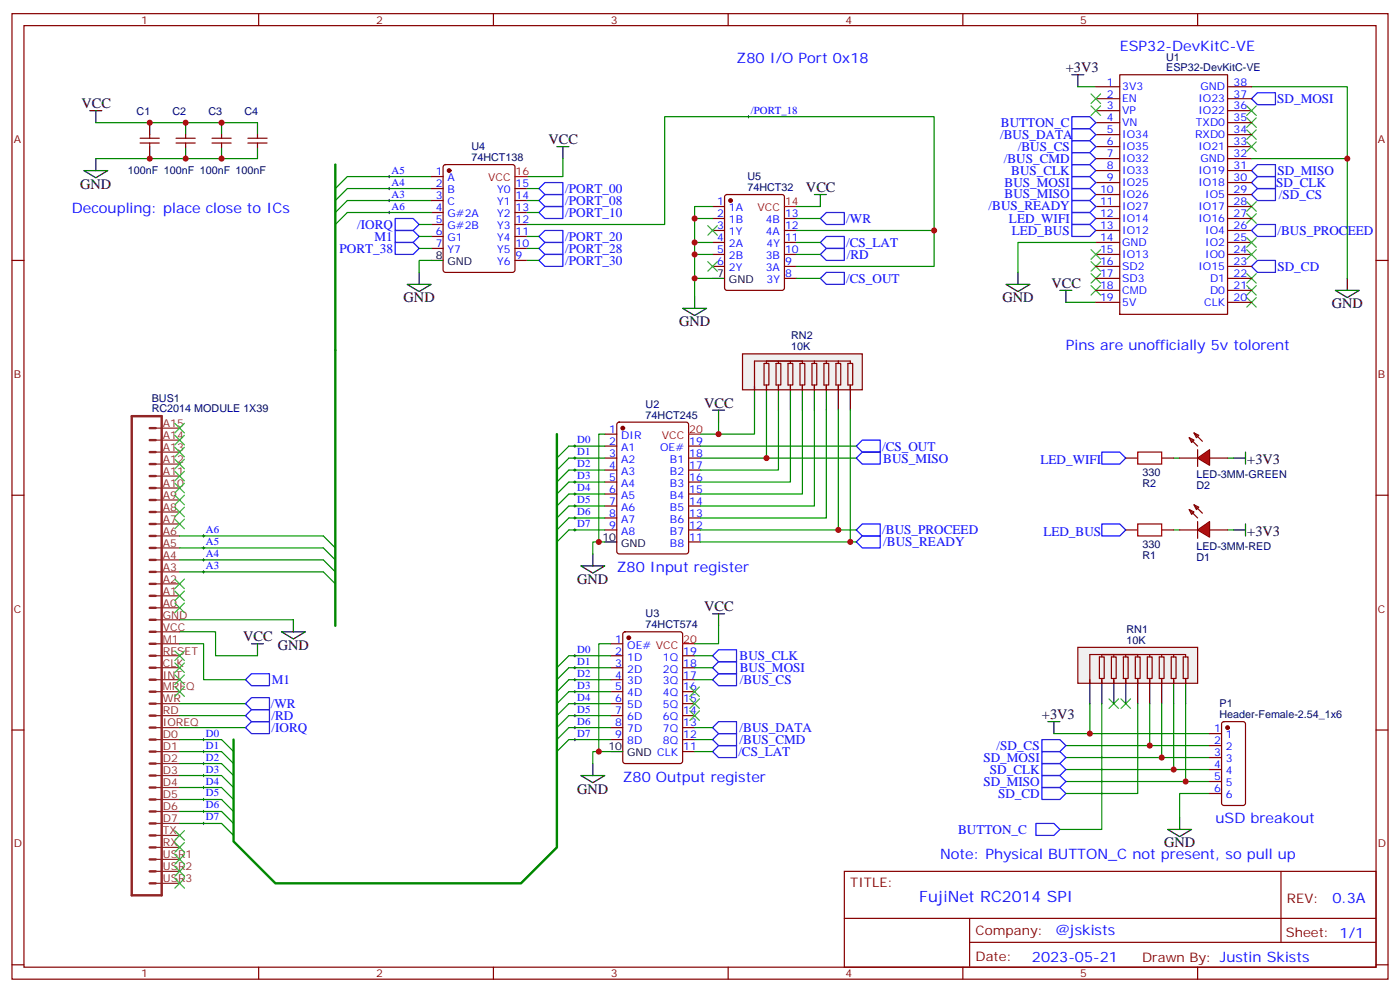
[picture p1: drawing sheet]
<svg xmlns="http://www.w3.org/2000/svg" width="412mm" height="292mm" viewBox="0 0 412 292" stroke-linecap="round" stroke-linejoin="round" font-family="sans-serif">
<g fill="none" stroke="#870000" stroke-width=".35">
<path d="M3.5 4h405.4v284.4h-405.4zM7.1 7.5h398.2v277.3h-398.2zM76.2 4v3.5M145.3 4v3.5M214.5 4v3.5M283.6 4v3.5M352.8 4v3.5M3.5 76.7h3.6M405.3 76.7h3.6M331.6 134.9h3.5M342.2 134.9h3.5M352.8 132.4v5"/>
<path d="M3.5 145.8h3.6M331.6 156.1h3.5M342.2 156.1h3.5M405.3 145.8h3.6M3.5 215h3.6M405.3 215h3.6M248.7 256.6h156.6v28.2h-156.6zM377.3 256.6v20.9M248.7 270.5h156.5M285.6 277.5h119.6M285.6 270.5v14.1M3.5 284.1h3.6"/>
<path d="M76.2 284.8v3.6M145.3 284.8v3.6M214.5 284.8v3.6M283.6 284.8v3.6M352.8 284.8v3.6M405.3 284.1h3.6"/>
</g>
<g fill="none" stroke="#00f" stroke-width=".35">
<path d="M368.7 29.1l1.7-1.8h5.3v3.5h-5.3zM368.7 57.3l1.7-1.8h5.3v3.6h-5.3zM370.4 52h5.3v3.5h-5.3l-1.7-1.7zM370.4 48.5h5.3v3.5h-5.3l-1.7-1.8zM315.7 66.1h5.3l1.8 1.8-1.8 1.7h-5.3zM315.7 62.6h5.3l1.8 1.7-1.8 1.8h-5.3zM368.7 78.5l1.7-1.8h5.3v3.5h-5.3zM324.6 133.1h5.2l1.8 1.8-1.8 1.8h-5.2zM324.6 154.3h5.2l1.8 1.8-1.8 1.7h-5.2zM306.9 217.8h5.3l1.8 1.8-1.8 1.7h-5.3zM306.9 231.9h5.3l1.8 1.8-1.8 1.7h-5.3zM306.9 228.4h5.3l1.8 1.8-1.8 1.7h-5.3z"/>
<path d="M306.9 224.9h5.3l1.8 1.7-1.8 1.8h-5.3zM306.9 221.3h5.3l1.8 1.8-1.8 1.8h-5.3z"/>
</g>
<path d="M317.5 25.5h5.3M345.7 134.9h1.8M361.6 134.9h1.8M345.7 156.1h1.8M361.6 156.1h1.8M310.4 216h45.9M314 219.6h42.3M314 230.2h42.3M314 226.6h42.3M314 223.1h42.3M356.3 233.7h-8.8v7" fill="none" stroke="#008700" stroke-width=".35"/>
<path d="M315.7 22h3.6M317.5 22v3.5M308.7 212.5h3.5M310.4 212.5v3.5M344 244.3h7l-3.5 2.1zM347.5 240.7v3.6" fill="none" stroke="#000" stroke-width=".35"/>
<path d="M335.1 133.1h7.1v3.6h-7.1zM335.1 154.3h7.1v3.5h-7.1z" fill="none" stroke="#a10000" stroke-width=".35"/>
<path d="M352.8 134.9l3.5-2.5v4.6z" fill="#f00" stroke="#870000" stroke-width=".35"/>
<path d="M347.5 134.9h5.3M350.3 128.9l1.4 .7-.7 .7zM350.3 128.9l2.5 2.5M351.7 127.5l1.4 .7-.7 .7zM351.7 127.5l2.5 2.5M356.3 134.9h5.3M352.8 153.6v4.9" fill="none" stroke="#870000" stroke-width=".35"/>
<path d="M352.8 156.1l3.5-2.5v4.6z" fill="#f00" stroke="#870000" stroke-width=".35"/>
<g fill="none" stroke="#870000" stroke-width=".35">
<path d="M44.1 39.7v1M54.7 39.7v1M65.3 39.7v1M322.8 25.5h7M322.8 29.1h7M322.8 32.6h7M322.8 36.1h7M322.8 39.7h7M329.8 22h31.8v70.6h-31.8zM361.6 25.5h7.1M361.6 29.1h7.1M361.6 32.6h7.1"/>
<path d="M361.6 36.1h7.1M361.6 39.7h7.1M41.3 42.1h5.6M41.3 40.7h5.6M44.1 42.1v1.1M51.9 42.1h5.6M51.9 40.7h5.6M54.7 42.1v1.1M62.4 42.1h5.7M62.4 40.7h5.7M65.3 42.1v1.1M322.8 43.2h7"/>
<path d="M322.8 46.7h7M322.8 50.2h7M322.8 53.8h7M322.8 57.3h7M361.6 43.2h7.1M361.6 46.7h7.1M361.6 50.2h7.1M361.6 53.8h7.1M361.6 57.3h7.1M322.8 60.8h7M322.8 64.3h7M322.8 67.9h7"/>
<path d="M322.8 71.4h7M322.8 74.9h7M322.8 78.5h7M361.6 60.8h7.1M361.6 64.3h7.1M361.6 67.9h7.1M361.6 71.4h7.1M361.6 74.9h7.1M361.6 78.5h7.1M322.8 82h7M322.8 85.5h7M322.8 89h7"/>
<path d="M361.6 82h7.1M361.6 85.5h7.1M361.6 89h7.1M178.2 127.8h3.5M178.2 131.4h3.5M178.2 134.9h3.5M178.2 138.4h3.5M181.9 124.5l.5-.2h19.7l.7 .4v37.7l-.4 .7h-20l-.7-.4v-37.7zM202.8 131.4h3.6M202.8 134.9h3.6M202.8 138.4h3.6M178.2 156.1h3.5"/>
<path d="M178.2 142h3.5M178.2 145.5h3.5M178.2 149h3.5M178.2 152.5h3.5M202.8 156.1h3.6M202.8 142h3.6M202.8 145.5h3.6M202.8 149h3.6M202.8 152.5h3.6M202.8 159.6h3.6M347.5 156.1h5.3M350.3 150.1l1.4 .7-.7 .7z"/>
<path d="M350.3 150.1l2.5 2.4M351.7 148.7l1.4 .7-.7 .7zM351.7 148.7l2.5 2.4M356.3 156.1h5.3M179.9 189.6h3.5M179.9 193.1h3.5M179.9 196.6h3.5M183.7 186.3l.4-.2h16.3l.6 .4 .1 37.7-.5 .6-16.5 .1-.6-.5-.1-37.6zM201.1 193.1h3.5M201.1 196.6h3.5M179.9 200.2h3.5M179.9 203.7h3.5"/>
<path d="M179.9 207.2h3.5M179.9 210.7h3.5M179.9 214.3h3.5M179.9 217.8h3.5M201.1 200.2h3.5M201.1 203.7h3.5M201.1 207.2h3.5M201.1 210.7h3.5M201.1 214.3h3.5M201.1 217.8h3.5M356.3 216h3.5M356.3 219.6h3.5"/>
<path d="M360.1 212.7l.4-.2h5.7l.6 .4 .1 23.6-.5 .7h-5.9l-.6-.5-.1-23.5zM201.1 221.3h3.5M356.3 223.1h3.5M356.3 226.6h3.5M356.3 230.2h3.5M356.3 233.7h3.5"/>
</g>
<g fill="none" stroke="#000" stroke-width=".35">
<path d="M26.5 32.6h3.5M28.2 32.6v3.5M44.1 36.1v3.6M54.7 36.1v3.6M65.3 36.1v3.6M24.7 50.2h7l-3.5 2.2zM28.2 46.7v3.5M44.1 43.2v3.5M54.7 43.2v3.5M65.3 43.2v3.5M164 43.2h3.6M165.8 43.2v3.5"/>
<path d="M119.9 83.7h7.1l-3.5 2.2zM123.5 80.2v3.5M296.3 83.7h7.1l-3.5 2.2zM299.9 80.2v3.5M312.2 85.5h3.5M314 85.5v3.5M393.3 85.5h7.1l-3.5 2.1zM396.9 82v3.5M209.9 120.8h3.5M211.7 120.8v3.5M363.4 134.9h3.5M366.9 133.1v3.6"/>
<path d="M178.2 159.6h3.5M363.4 156.1h3.5M366.9 154.3v3.5M171.1 166.7h7.1l-3.6 2.1zM174.6 163.1v3.6M74.1 189.6h3.5M75.8 189.6v3.5M82.9 186.1h7.1l-3.6 2.1zM86.4 182.5v3.6M209.9 180.8h3.5M211.7 180.8v3.5M171.1 228.4h7.1l-3.6 2.1z"/>
<path d="M174.6 224.9v3.5M179.9 221.3h3.5"/>
</g>
<g fill="none" stroke="#008700" stroke-width=".35">
<path d="M28.2 36.1h47.6M368.7 25.5h28.2v56.5M28.2 46.7h47.6M127 59.1h-24.7l-3.5 3.5M127 55.5h-24.7l-3.5 3.6M127 52h-24.7l-3.5 3.5M165.8 46.7v5.3h-10.6M368.7 46.7h28.2M127 76.7h-3.5v3.5M322.8 71.4h-22.9v8.8M314 89h8.8M178.2 138.4h-10.6l-3.6 3.6"/>
<path d="M178.2 134.9h-10.6l-3.6 3.5M178.2 131.4h-10.6l-3.6 3.5M206.4 134.9h45.8M211.7 124.3v3.5h-5.3M52.9 157.8h42.3l3.6 3.6M178.2 149h-10.6l-3.6 3.5M178.2 159.6h-3.6v3.5M178.2 156.1h-10.6l-3.6 3.5M178.2 152.5h-10.6l-3.6 3.6M178.2 145.5h-10.6l-3.6 3.5M178.2 142h-10.6l-3.6 3.5M206.4 159.6h45.8"/>
<path d="M52.9 168.4h42.3l3.6 3.5M52.9 164.9h42.3l3.6 3.5M52.9 161.4h42.3l3.6 3.5M52.9 186.1h10.6v7h12.3M52.9 182.5h33.5M179.9 193.1h-12.3l-3.6 3.5M179.9 196.6h-12.3l-3.6 3.6M204.6 193.1h5.3M204.6 196.6h5.3M211.7 184.3v5.3h-7.1M52.9 217.8h12.4l3.5 3.5M52.9 207.2h19.4"/>
<path d="M52.9 210.7h19.4M52.9 214.3h19.4M179.9 217.8h-12.3l-3.6 3.5M179.9 200.2h-12.3l-3.6 3.5M179.9 203.7h-12.3l-3.6 3.5M179.9 207.2h-12.3l-3.6 3.5M179.9 210.7h-12.3l-3.6 3.6M179.9 214.3h-12.3l-3.6 3.5M204.6 217.8h5.3M204.6 200.2h5.3M204.6 214.3h5.3M321 207.2v8.8"/>
<path d="M335.1 207.2v26.5h-21.1M338.7 207.2v12.4M342.2 207.2v15.9M345.7 207.2v19.4M349.2 207.2v23M52.9 221.3h12.4l3.5 3.6M52.9 224.9h12.4l3.5 3.5M52.9 228.4h12.4l3.5 3.5M52.9 231.9h12.4l3.5 3.5M52.9 235.4h12.4l3.5 3.6M52.9 239h12.4l3.5 3.5M179.9 221.3h-5.3v3.6"/>
<path d="M52.9 242.5h12.4l3.5 3.5"/>
</g>
<g fill="none" stroke="#00f" stroke-width=".35">
<path d="M315.7 37.9h5.3l1.8 1.8-1.8 1.7h-5.3zM315.7 44.9h5.3l1.8 1.8-1.8 1.8h-5.3zM315.7 55.5h5.3l1.8 1.8-1.8 1.8h-5.3zM315.7 48.5h5.3l1.8 1.7-1.8 1.8h-5.3zM315.7 41.4h5.3l1.8 1.8-1.8 1.7h-5.3zM315.7 52h5.3l1.8 1.8-1.8 1.7h-5.3zM315.7 59.1h5.3l1.8 1.7-1.8 1.8h-5.3zM254 133.1h5.3v3.6h-5.3l-1.8-1.8zM252.2 159.6l1.8-1.8h5.3v3.6h-5.3zM209.9 193.1l1.8-1.8h5.3v3.6h-5.3zM209.9 196.6l1.8-1.7h5.3v3.5h-5.3zM209.9 200.2l1.8-1.8h5.3v3.5h-5.3z"/>
<path d="M209.9 214.3l1.8-1.8h5.3v3.5h-5.3zM211.7 216h5.3v3.6h-5.3l-1.8-1.8z"/>
</g>
<g fill="none" stroke="#3c3" stroke-width=".35">
<path d="M321.4 27.7l2.8 2.8M321.4 31.2l2.8 2.8M324.2 27.7l-2.8 2.8M324.2 31.2l-2.8 2.8M367.2 38.2l2.9 2.9M367.2 34.7l2.9 2.8M370.1 38.2l-2.9 2.9M370.1 34.7l-2.9 2.8M367.2 59.4l2.9 2.8M370.1 59.4l-2.9 2.8M321.4 77l2.8 2.9M324.2 77l-2.8 2.9"/>
<path d="M367.2 62.9l2.9 2.9M370.1 62.9l-2.9 2.9M321.4 80.6l2.8 2.8M321.4 84.1l2.8 2.8M324.2 84.1l-2.8 2.8M324.2 80.6l-2.8 2.8M367.2 80.6l2.9 2.8M367.2 84.1l2.9 2.8M367.2 87.6l2.9 2.9M370.1 80.6l-2.9 2.8M370.1 84.1l-2.9 2.8M370.1 87.6l-2.9 2.9"/>
<path d="M326.7 205.8l2.8 2.8M329.5 205.8l-2.8 2.8M330.2 205.8l2.8 2.8M333 205.8l-2.8 2.8"/>
</g>
<g fill="none" stroke="#8c2424" stroke-width=".71">
<path d="M38.8 122.6h8.8v141.1h-8.8zM44.1 133.1h1.8M44.1 129.6h1.8M44.1 126.1h1.8M44.1 136.7h1.8M44.1 140.2h1.8M44.1 143.7h1.8M44.1 147.2h1.8M44.1 150.8h1.8M44.1 154.3h1.8M44.1 157.8h1.8M44.1 168.4h1.8"/>
<path d="M44.1 164.9h1.8M44.1 161.4h1.8M44.1 175.5h1.8M44.1 171.9h1.8M44.1 179h1.8M44.1 182.5h1.8M44.1 186.1h1.8M44.1 189.6h1.8M44.1 193.1h1.8M44.1 196.6h1.8M44.1 203.7h1.8M44.1 200.2h1.8"/>
<path d="M44.1 210.7h1.8M44.1 207.2h1.8M44.1 214.3h1.8M44.1 217.8h1.8M44.1 221.3h1.8M44.1 224.9h1.8M44.1 228.4h1.8M44.1 239h1.8M44.1 235.4h1.8M44.1 231.9h1.8M44.1 246h1.8M44.1 242.5h1.8"/>
<path d="M44.1 249.6h1.8M44.1 253.1h1.8M44.1 256.6h1.8M44.1 260.1h1.8"/>
</g>
<g fill="none" stroke="#8c2424" stroke-width=".35">
<path d="M45.9 126.1h7M45.9 129.6h7M45.9 133.1h7M45.9 136.7h7M45.9 140.2h7M45.9 143.7h7M45.9 147.2h7M45.9 150.8h7M45.9 154.3h7M45.9 157.8h7M45.9 161.4h7M45.9 164.9h7"/>
<path d="M45.9 168.4h7M45.9 171.9h7M45.9 175.5h7M45.9 179h7M45.9 182.5h7M45.9 186.1h7M45.9 189.6h7M45.9 193.1h7M45.9 196.6h7M45.9 200.2h7M45.9 203.7h7M45.9 207.2h7"/>
<path d="M45.9 210.7h7M45.9 214.3h7M45.9 217.8h7M45.9 221.3h7M45.9 224.9h7M45.9 228.4h7M45.9 231.9h7M45.9 235.4h7M45.9 239h7M45.9 242.5h7M45.9 246h7M45.9 249.6h7"/>
<path d="M45.9 253.1h7M45.9 256.6h7M45.9 260.1h7"/>
</g>
<g fill="#870000" stroke="#870000" stroke-width=".35">
<circle cx="183.4" cy="126.1" r=".53"/>
<circle cx="185.2" cy="187.8" r=".53"/>
<circle cx="361.6" cy="214.3" r=".53"/>
</g>
<path d="M202.8 127.8h3.6M201.1 189.6h3.5" fill="none" stroke="#f00" stroke-width=".35"/>
<path d="M98.8 48.5v135.8M164 127.8v121.8l-10.5 10.5h-72.4l-12.3-12.3v-30" fill="none" stroke="#008700" stroke-width=".71"/>
<g fill="none" stroke="#000" stroke-width=".29">
<path d="M114.3 52h.7M114.3 55.5h.7M114.3 59.1h.7M114.7 51.6v.8M114.7 55.2v.7M114.7 58.7v.7M169 131.4h.7M169 134.9h.7M169 138.4h.7M169.3 131v.7M169.3 134.5v.8M169.3 138.1v.7"/>
<path d="M59.6 157.8h.7M60 157.5v.7M169 142h.7M169 145.5h.7M169 149h.7M169 152.5h.7M169 156.1h.7M169.3 141.6v.7M169.3 145.1v.7M169.3 148.7v.7M169.3 152.2v.7M169.3 155.7v.7"/>
<path d="M59.6 168.4h.7M59.6 164.9h.7M59.6 161.4h.7M60 161v.7M60 164.5v.7M60 168.1v.7M169 193.1h.7M169 196.6h.7M169.3 192.8v.7M169.3 196.3v.7M169.3 199.8v.7M59.6 217.8h.7"/>
<path d="M60 217.5v.7M169 200.2h.7M169 203.7h.7M169 207.2h.7M169 210.7h.7M169 214.3h.7M169 217.8h.7M169.3 203.3v.7M169.3 206.9v.7M169.3 210.4v.7M169.3 213.9v.7M169.3 217.5v.7"/>
<path d="M59.6 221.3h.7M59.6 224.9h.7M59.6 228.4h.7M59.6 231.9h.7M59.6 235.4h.7M59.6 239h.7M60 221v.7M60 224.5v.7M60 228v.7M60 231.6v.7M60 235.1v.7M60 238.6v.7"/>
<path d="M59.6 242.5h.7M60 242.1v.8"/>
</g>
<path d="M317.5 190.6h35.3v10.6h-35.3z" fill="#f0f0f0" stroke="#870000" stroke-width=".35"/>
<g fill="none" stroke="#000" stroke-width=".35">
<path d="M75.8 36.1v3.6M75.8 43.2v3.5M239.9 57.3h3.5M241.7 57.3v3.5M127 76.7h3.5M201.1 90.8h7l-3.5 2.1zM204.6 87.3v3.5M209.9 82h3.5M321 200.2v7M324.6 200.2v7M328.1 200.2v7M331.6 200.2v7"/>
<path d="M335.1 200.2v7M338.7 200.2v7M342.2 200.2v7M345.7 200.2v7M349.2 200.2v7"/>
</g>
<g fill="none" stroke="#870000" stroke-width=".35">
<path d="M75.8 39.7v1M73 42.1h5.7M73 40.7h5.7M75.8 42.1v1.1M127 52h3.5M127 55.5h3.5M127 59.1h3.5M130.8 48.7l.4-.2h19.8l.6 .4 .1 30.6-.5 .7h-20l-.6-.4-.1-30.6zM151.7 55.5h3.5M151.7 59.1h3.5M213.7 57.5l.4-.2h16.3l.6 .4 .1 27.1-.5 .7h-16.5l-.6-.4-.1-27.1zM127 62.6h3.5"/>
<path d="M127 66.1h3.5M127 69.6h3.5M127 73.2h3.5M151.7 62.6h3.5M151.7 66.1h3.5M151.7 69.6h3.5M151.7 73.2h3.5M151.7 76.7h3.5M209.9 60.8h3.5M209.9 64.3h3.5M209.9 67.9h3.5M209.9 71.4h3.5"/>
<path d="M209.9 74.9h3.5M209.9 78.5h3.5M231.1 64.3h3.5M231.1 67.9h3.5M231.1 71.4h3.5M231.1 74.9h3.5M231.1 78.5h3.5M231.1 82h3.5M323.8 193.5h1.5v6.3h-1.5zM324.6 192.8v.7M324.6 199.8v1.4M327.4 193.5h1.4v6.3h-1.4z"/>
<path d="M328.1 192.8v.7M328.1 199.8v1.4M330.9 193.5h1.4v6.3h-1.4zM331.6 192.8v.7M331.6 199.8v1.4M334.4 193.5h1.4v6.3h-1.4zM335.1 192.8v.7M335.1 199.8v1.4M338 193.5h1.4v6.3h-1.4zM338.7 192.8v.7M338.7 199.8v1.4M341.5 193.5h1.4v6.3h-1.4z"/>
<path d="M342.2 192.8v.7M342.2 199.8v1.4M345 193.5h1.4v6.3h-1.4zM345.7 192.8v.7M345.7 199.8v1.4M348.5 193.5h1.5v6.3h-1.5zM349.2 193.5v-.7h-28.2v8.4M349.2 199.8v1.4"/>
</g>
<g fill="#870000" stroke="#870000" stroke-width=".35">
<circle cx="132.3" cy="50.2" r=".53"/>
<circle cx="215.2" cy="59.1" r=".53"/>
</g>
<path d="M151.7 52h3.5M231.1 60.8h3.5" fill="none" stroke="#f00" stroke-width=".35"/>
<g fill="none" stroke="#00f" stroke-width=".35">
<path d="M315.7 34.4h5.3l1.8 1.7-1.8 1.8h-5.3zM158.7 55.5l1.8-1.7h5.3v3.5h-5.3zM158.7 59.1l1.8-1.8h5.3v3.5h-5.3zM116.4 64.3h5.3l1.8 1.8-1.8 1.8h-5.3zM116.4 67.9h5.3l1.8 1.7-1.8 1.8h-5.3zM116.4 71.4h5.3l1.8 1.8-1.8 1.7h-5.3zM158.7 62.6l1.8-1.8h5.3v3.5h-5.3zM158.7 69.6l1.8-1.7h5.3v3.5h-5.3zM158.7 73.2l1.8-1.8h5.3v3.5h-5.3zM158.7 76.7l1.8-1.8h5.3v3.6h-5.3zM241.7 74.9l1.7-1.7h5.3v3.5h-5.3zM241.7 64.3l1.7-1.7h5.3v3.5h-5.3z"/>
<path d="M241.7 71.4l1.7-1.8h5.3v3.6h-5.3zM370.4 66.1h5.3v3.5h-5.3l-1.7-1.7zM241.7 82l1.7-1.8h5.3v3.5h-5.3zM252.2 131.4l1.8-1.8h5.3v3.5h-5.3zM252.2 156.1l1.8-1.8h5.3v3.5h-5.3zM74.1 198.4h5.3v3.5h-5.3l-1.8-1.7zM72.3 207.2l1.8-1.7h5.3v3.5h-5.3zM74.1 212.5h5.3v3.5h-5.3l-1.8-1.7zM74.1 209h5.3v3.5h-5.3l-1.8-1.8zM209.9 221.3l1.8-1.7h5.3v3.5h-5.3zM305.2 242.5h5.2l1.8 1.8-1.8 1.7h-5.2z"/>
</g>
<g fill="none" stroke="#008700" stroke-width=".35">
<path d="M155.2 55.5h3.5M155.2 59.1h3.5M123.5 66.1h3.5M123.5 69.6h3.5M123.5 73.2h3.5M127 62.6h-24.7l-3.5 3.5M155.2 66.1h40.6v-31.7h79.4v44.1h-40.6M155.2 62.6h3.5M155.2 69.6h3.5M155.2 73.2h3.5M155.2 76.7h3.5M204.6 64.3h5.3"/>
<path d="M204.6 71.4h5.3M204.6 74.9h5.3M209.9 60.8h-5.3v26.5M234.6 67.9h40.6M234.6 64.3h7.1M234.6 71.4h7.1M234.6 74.9h7.1M234.6 60.8h7.1M204.6 82h5.3M234.6 82h7.1M178.2 127.8h-1.8v31.8M206.4 131.4h45.8"/>
<path d="M206.4 156.1h45.8M52.9 189.6h7.1v10.6h12.3M179.9 189.6h-3.5v31.7M324.6 207.2v37.1h-12.4M204.6 221.3h5.3"/>
</g>
<g fill="none" stroke="#3c3" stroke-width=".35">
<path d="M208.5 66.5l2.8 2.8M208.5 77l2.8 2.9M211.3 66.5l-2.8 2.8M211.3 77l-2.8 2.9M51.5 124.7l2.8 2.8M51.5 128.2l2.8 2.8M51.5 131.7l2.8 2.8M51.5 135.3l2.8 2.8M51.5 138.8l2.8 2.8M54.3 124.7l-2.8 2.8M54.3 128.2l-2.8 2.8M54.3 131.7l-2.8 2.8"/>
<path d="M54.3 135.3l-2.8 2.8M54.3 138.8l-2.8 2.8M51.5 142.3l2.8 2.8M51.5 145.8l2.8 2.9M51.5 149.4l2.8 2.8M51.5 152.9l2.8 2.8M54.3 142.3l-2.8 2.8M54.3 145.8l-2.8 2.9M54.3 149.4l-2.8 2.8M54.3 152.9l-2.8 2.8M51.5 170.5l2.8 2.9M51.5 174.1l2.8 2.8"/>
<path d="M51.5 177.6l2.8 2.8M54.3 170.5l-2.8 2.9M54.3 174.1l-2.8 2.8M54.3 177.6l-2.8 2.8M51.5 191.7l2.8 2.8M51.5 195.2l2.8 2.8M51.5 198.8l2.8 2.8M54.3 191.7l-2.8 2.8M54.3 195.2l-2.8 2.8M54.3 198.8l-2.8 2.8M51.5 202.3l2.8 2.8M54.3 202.3l-2.8 2.8"/>
<path d="M51.5 244.6l2.8 2.8M51.5 248.1l2.8 2.9M51.5 251.7l2.8 2.8M51.5 255.2l2.8 2.8M51.5 258.7l2.8 2.8M54.3 244.6l-2.8 2.8M54.3 248.1l-2.8 2.9M54.3 251.7l-2.8 2.8M54.3 255.2l-2.8 2.8M54.3 258.7l-2.8 2.8"/>
</g>
<path d="M220.1 34.4h.7M220.5 34v.7M114.3 62.6h.7M114.7 62.2v.7" fill="none" stroke="#000" stroke-width=".29"/>
<path d="M218.7 104.2h35.3v10.6h-35.3z" fill="#f0f0f0" stroke="#870000" stroke-width=".35"/>
<path d="M222.2 113.7v7.1M225.8 113.7v7.1M229.3 113.7v7.1M232.8 113.7v7.1M236.4 113.7v7.1M239.9 113.7v7.1M243.4 113.7v7.1M246.9 113.7v7.1M250.5 113.7v7.1" fill="none" stroke="#000" stroke-width=".35"/>
<g fill="none" stroke="#870000" stroke-width=".35">
<path d="M225.1 107h1.4v6.4h-1.4zM225.8 106.3v.7M225.8 113.4v1.4M228.6 107h1.4v6.4h-1.4zM229.3 106.3v.7M229.3 113.4v1.4M232.1 107h1.4v6.4h-1.4zM232.8 106.3v.7M232.8 113.4v1.4M235.7 107h1.4v6.4h-1.4zM236.4 106.3v.7M236.4 113.4v1.4"/>
<path d="M239.2 107h1.4v6.4h-1.4zM239.9 106.3v.7M239.9 113.4v1.4M242.7 107h1.4v6.4h-1.4zM243.4 106.3v.7M243.4 113.4v1.4M246.2 107h1.4v6.4h-1.4zM246.9 106.3v.7M246.9 113.4v1.4M249.8 107h1.4v6.4h-1.4zM250.5 107v-.7h-28.3v8.5M250.5 113.4v1.4"/>
</g>
<path d="M222.2 120.8v7h-10.5M225.8 120.8v14.1M229.3 120.8v17.6h-22.9M232.8 120.8v21.2h-26.4M236.4 120.8v24.7h-30M239.9 120.8v28.2h-33.5M243.4 120.8v31.7h-37M246.9 120.8v35.3M250.5 120.8v38.8" fill="none" stroke="#008700" stroke-width=".35"/>
<g fill="none" stroke="#3c3" stroke-width=".35">
<path d="M367.2 31.2l2.9 2.8M370.1 31.2l-2.9 2.8M367.2 41.8l2.9 2.8M370.1 41.8l-2.9 2.8M321.4 73.5l2.8 2.8M324.2 73.5l-2.8 2.8M367.2 70l2.9 2.8M367.2 73.5l2.9 2.8M370.1 70l-2.9 2.8M370.1 73.5l-2.9 2.8M203.2 202.3l2.8 2.8M203.2 205.8l2.8 2.8"/>
<path d="M203.2 209.3l2.8 2.9M206 202.3l-2.8 2.8M206 205.8l-2.8 2.8M206 209.3l-2.8 2.9"/>
</g>
<g fill="#c00">
<circle cx="321" cy="216" r=".88"/>
<circle cx="349.3" cy="230.2" r=".88"/>
<circle cx="345.7" cy="226.6" r=".88"/>
<circle cx="342.2" cy="223.1" r=".88"/>
<circle cx="338.7" cy="219.6" r=".88"/>
<circle cx="396.9" cy="46.7" r=".88"/>
<circle cx="44.1" cy="36.1" r=".88"/>
<circle cx="44.1" cy="46.7" r=".88"/>
<circle cx="204.6" cy="64.3" r=".88"/>
<circle cx="204.6" cy="71.4" r=".88"/>
<circle cx="204.6" cy="74.9" r=".88"/>
<circle cx="204.6" cy="82" r=".88"/>
<circle cx="65.3" cy="46.7" r=".88"/>
<circle cx="65.3" cy="36.1" r=".88"/>
<circle cx="54.7" cy="46.7" r=".88"/>
<circle cx="54.7" cy="36.1" r=".88"/>
<circle cx="275.2" cy="67.9" r=".88"/>
<circle cx="176.4" cy="159.6" r=".88"/>
<circle cx="176.4" cy="221.3" r=".88"/>
<circle cx="211.7" cy="127.8" r=".88"/>
<circle cx="225.8" cy="134.9" r=".88"/>
<circle cx="250.5" cy="159.6" r=".88"/>
<circle cx="246.9" cy="156.1" r=".88"/>
</g>
<text font-size="4.6" fill="#00f" x="270.8" y="265.6">FujiNet RC2014 SPI</text>
<g font-size="4.2" fill="#00f">
<text x="329.8" y="15">ESP32-DevKitC-VE</text>
<text x="217" y="18.5">Z80 I/O Port 0x18</text>
<text x="21.2" y="62.6">Decoupling: place close to ICs</text>
<text x="314" y="103.2">Pins are unofficially 5v tolorent</text>
<text x="181.7" y="168.4">Z80 Input register</text>
<text x="183.4" y="230.2">Z80 Output register</text>
<text x="358.1" y="242.5">uSD breakout</text>
<text x="276.9" y="253.1">Note: Physical BUTTON_C not present, so pull up</text>
<text x="392.5" y="265.9">0.3A</text>
<text x="310.9" y="275.4">@jskists</text>
<text x="304" y="283.2">2023-05-21</text>
</g>
<g font-size="4.2">
<text x="314" y="21.3">+3V3</text>
<text x="24" y="31.9">VCC</text>
<text x="161.6" y="42.5">VCC</text>
<text x="23.6" y="55.5">GND</text>
<text x="237.4" y="56.6">VCC</text>
<text x="118.9" y="89">GND</text>
<text x="295.3" y="89">GND</text>
<text x="309.7" y="84.8">VCC</text>
<text x="392.3" y="90.8">GND</text>
<text x="200" y="96.1">GND</text>
<text x="207.4" y="120.1">VCC</text>
<text x="367.4" y="136.7">+3V3</text>
<text x="367.4" y="157.8">+3V3</text>
<text x="170" y="171.9">GND</text>
<text x="207.4" y="180.1">VCC</text>
<text x="71.6" y="188.9">VCC</text>
<text x="81.8" y="191.3">GND</text>
<text x="306.9" y="211.8">+3V3</text>
<text x="170" y="233.7">GND</text>
<text x="342.9" y="249.6">GND</text>
</g>
<g font-size="3.9" fill="#00f">
<text x="376.3" y="30.4">SD_MOSI</text>
<text x="294.6" y="40.8">/BUS_DATA</text>
<text x="294.9" y="37.3">BUTTON_C</text>
<text x="295.7" y="47.9">/BUS_CMD</text>
<text x="299.8" y="44.3">/BUS_CS</text>
<text x="297.9" y="51.4">BUS_CLK</text>
<text x="376.3" y="51.5">SD_MISO</text>
<text x="166.5" y="56.7">/PORT_00</text>
<text x="295.9" y="58.5">BUS_MISO</text>
<text x="295.9" y="54.9">BUS_MOSI</text>
<text x="376" y="55.1">SD_CLK</text>
<text x="376.7" y="58.6">/SD_CS</text>
<text x="166.5" y="60.3">/PORT_08</text>
<text x="166.5" y="63.8">/PORT_10</text>
<text x="249.3" y="65.5">/WR</text>
<text x="291.2" y="62">/BUS_READY</text>
<text x="297.2" y="65.6">LED_WIFI</text>
<text x="105.2" y="67.3">/IORQ</text>
<text x="110.3" y="70.9">M1</text>
<text x="166.5" y="70.8">/PORT_20</text>
<text x="298.1" y="69.1">LED_BUS</text>
<text x="376.3" y="69.2">/BUS_PROCEED</text>
<text x="100" y="74.4">PORT_38</text>
<text x="166.5" y="74.4">/PORT_28</text>
<text x="166.5" y="77.9">/PORT_30</text>
<text x="249.2" y="72.7">/CS_LAT</text>
<text x="249.4" y="76.1">/RD</text>
<text x="249.2" y="83.3">/CS_OUT</text>
<text x="376.3" y="79.8">SD_CD</text>
<text x="259.8" y="132.7">/CS_OUT</text>
<text x="260.2" y="136.2">BUS_MISO</text>
<text x="306.5" y="136.6">LED_WIFI</text>
<text x="259.9" y="157.4">/BUS_PROCEED</text>
<text x="260.2" y="160.9">/BUS_READY</text>
<text x="307.3" y="157.7">LED_BUS</text>
<text x="217.9" y="194.4">BUS_CLK</text>
<text x="217.9" y="198">BUS_MOSI</text>
<text x="80.1" y="201.5">M1</text>
<text x="217.9" y="201.5">/BUS_CS</text>
<text x="79.8" y="208.5">/WR</text>
<text x="80" y="212.1">/RD</text>
<text x="80" y="215.6">/IORQ</text>
<text x="217.9" y="215.6">/BUS_DATA</text>
<text x="217.9" y="219.1">/BUS_CMD</text>
<text x="293.6" y="220.8">/SD_CS</text>
<text x="217.5" y="222.6">/CS_LAT</text>
<text x="289.7" y="224.3">SD_MOSI</text>
<text x="291.6" y="227.9">SD_CLK</text>
<text x="289.7" y="231.4">SD_MISO</text>
<text x="294" y="234.9">SD_CD</text>
<text x="282.3" y="245.5">BUTTON_C</text>
</g>
<g font-size="3.9" fill="#800">
<text x="250.5" y="261.2">TITLE:</text>
<text x="379.1" y="265.9">REV:</text>
<text x="287.4" y="275.4">Company:</text>
<text x="378.7" y="276">Sheet: 1/1</text>
<text x="287.4" y="283.1">Date:</text>
<text x="336.4" y="283.2">Drawn By: Justin Skists</text>
</g>
<g font-size="3.2" fill="#800">
<text x="41.6" y="7">1</text>
<text x="110.8" y="7">2</text>
<text x="179.9" y="7">3</text>
<text x="249.1" y="7">4</text>
<text x="318.2" y="7">5</text>
<text x="4.1" y="42.1">A</text>
<text x="405.9" y="42.1">A</text>
<text x="4.1" y="111.3">B</text>
<text x="405.9" y="111.3">B</text>
<text x="4.1" y="180.4">C</text>
<text x="405.9" y="180.4">C</text>
<text x="4.1" y="249.6">D</text>
<text x="405.9" y="249.6">D</text>
<text x="41.6" y="287.8">1</text>
<text x="110.8" y="287.8">2</text>
<text x="179.9" y="287.8">3</text>
<text x="249.1" y="287.8">4</text>
<text x="318.2" y="287.8">5</text>
</g>
<g font-size="3.2" fill="#000080">
<text x="343.5" y="18">U1</text>
<text x="343.5" y="21">ESP32-DevKitC-VE</text>
<text x="40.2" y="33.7">C1</text>
<text x="50.8" y="33.7">C2</text>
<text x="61.4" y="33.7">C3</text>
<text x="72" y="33.7">C4</text>
<text x="138.9" y="47.4">74HCT138</text>
<text x="138.9" y="44.1">U4</text>
<text x="37.7" y="51.4">100nF 100nF 100nF 100nF</text>
<text x="220.1" y="53">U5</text>
<text x="220.1" y="56.2">74HCT32</text>
<text x="233.1" y="99.9">RN2</text>
<text x="233.1" y="103.2">10K</text>
<text x="44.7" y="118.3">BUS1</text>
<text x="44.7" y="121.4">RC2014 MODULE 1X39</text>
<text x="190.2" y="123.3">74HCT245</text>
<text x="190.2" y="120.1">U2</text>
<text x="336.6" y="140.2">330</text>
<text x="336.6" y="143.4">R2</text>
<text x="352.4" y="140.9">LED-3MM-GREEN</text>
<text x="352.4" y="144.1">D2</text>
<text x="336.6" y="161.4">330</text>
<text x="336.6" y="164.5">R1</text>
<text x="352.4" y="162.1">LED-3MM-RED</text>
<text x="352.4" y="165.2">D1</text>
<text x="190.2" y="185">74HCT574</text>
<text x="190.2" y="181.8">U3</text>
<text x="331.8" y="189.6">10K</text>
<text x="331.8" y="186.4">RN1</text>
<text x="359.2" y="208.3">P1</text>
<text x="359.2" y="211.5">Header-Female-2.54_1x6</text>
</g>
<g font-size="3.2" fill="#00f">
<text x="326.1" y="25.2">1</text>
<text x="326.1" y="28.7">2</text>
<text x="330.6" y="26.6">3V3</text>
<text x="353.6" y="26.6">GND</text>
<text x="363.4" y="28.7">37</text>
<text x="363.4" y="25.2">38</text>
<text x="221.2" y="33.5">/PORT_18</text>
<text x="326.1" y="32.2">3</text>
<text x="326.1" y="35.8">4</text>
<text x="330.6" y="30.1">EN</text>
<text x="330.6" y="33.7">VP</text>
<text x="353" y="33.7">IO22</text>
<text x="353" y="30.1">IO23</text>
<text x="363.4" y="35.8">35</text>
<text x="363.4" y="32.2">36</text>
<text x="326.1" y="39.3">5</text>
<text x="330.6" y="37.2">VN</text>
<text x="330.6" y="40.7">IO34</text>
<text x="352" y="40.7">RXD0</text>
<text x="352.3" y="37.2">TXD0</text>
<text x="363.4" y="39.3">34</text>
<text x="326.1" y="42.8">6</text>
<text x="326.1" y="46.4">7</text>
<text x="330.6" y="44.2">IO35</text>
<text x="330.6" y="47.8">IO32</text>
<text x="353" y="44.2">IO21</text>
<text x="353.6" y="47.8">GND</text>
<text x="363.4" y="46.4">32</text>
<text x="363.4" y="42.8">33</text>
<text x="115.4" y="51.1">A5</text>
<text x="128.3" y="51.6">1</text>
<text x="131.8" y="53.4">A</text>
<text x="326.1" y="49.9">8</text>
<text x="326.1" y="53.4">9</text>
<text x="330.6" y="51.3">IO33</text>
<text x="353" y="51.3">IO19</text>
<text x="363.4" y="53.4">30</text>
<text x="363.4" y="49.9">31</text>
<text x="115.4" y="54.6">A4</text>
<text x="115.4" y="58.2">A3</text>
<text x="128.3" y="55.2">2</text>
<text x="128.3" y="58.7">3</text>
<text x="131.8" y="56.9">B</text>
<text x="146.4" y="56.9">Y0</text>
<text x="151.9" y="58.7">14</text>
<text x="151.9" y="55.2">15</text>
<text x="324.1" y="56.9">10</text>
<text x="330.6" y="54.8">IO25</text>
<text x="330.6" y="58.3">IO26</text>
<text x="353" y="54.8">IO18</text>
<text x="355" y="58.3">IO5</text>
<text x="363.4" y="56.9">29</text>
<text x="115.4" y="61.7">A6</text>
<text x="128.3" y="62.2">4</text>
<text x="128.3" y="65.8">5</text>
<text x="131.8" y="60.5">C</text>
<text x="131.8" y="64">G#2A</text>
<text x="146.4" y="64">Y2</text>
<text x="146.4" y="60.5">Y1</text>
<text x="151.9" y="65.8">12</text>
<text x="151.9" y="62.2">13</text>
<text x="211.2" y="60.5">1</text>
<text x="211.2" y="64">2</text>
<text x="214.7" y="62.2">1A</text>
<text x="214.7" y="65.8">1B</text>
<text x="225.6" y="65.8">4B</text>
<text x="231.2" y="64">13</text>
<text x="324.1" y="60.5">11</text>
<text x="324.1" y="64">12</text>
<text x="330.6" y="61.9">IO27</text>
<text x="330.6" y="65.4">IO14</text>
<text x="353" y="65.4">IO16</text>
<text x="353" y="61.9">IO17</text>
<text x="363.4" y="64">27</text>
<text x="363.4" y="60.5">28</text>
<text x="128.3" y="69.3">6</text>
<text x="131.8" y="67.5">G#2B</text>
<text x="131.8" y="71">G1</text>
<text x="146.4" y="71">Y4</text>
<text x="146.4" y="67.5">Y3</text>
<text x="151.9" y="69.3">11</text>
<text x="211.2" y="67.5">3</text>
<text x="211.2" y="71">4</text>
<text x="214.7" y="69.3">1Y</text>
<text x="225.6" y="69.3">4A</text>
<text x="231.2" y="71">11</text>
<text x="231.2" y="67.5">12</text>
<text x="324.1" y="67.5">13</text>
<text x="324.1" y="71">14</text>
<text x="330.6" y="68.9">IO12</text>
<text x="355" y="68.9">IO4</text>
<text x="363.4" y="71">25</text>
<text x="363.4" y="67.5">26</text>
<text x="128.3" y="72.8">7</text>
<text x="131.8" y="74.6">Y7</text>
<text x="146.4" y="74.6">Y5</text>
<text x="151.9" y="76.3">9</text>
<text x="151.9" y="72.8">10</text>
<text x="211.2" y="74.6">5</text>
<text x="214.7" y="72.8">2A</text>
<text x="214.7" y="76.3">2B</text>
<text x="225.6" y="76.3">3B</text>
<text x="225.8" y="72.8">4Y</text>
<text x="231.2" y="74.6">10</text>
<text x="324.1" y="74.6">15</text>
<text x="330.6" y="72.5">GND</text>
<text x="330.6" y="76">IO13</text>
<text x="355" y="76">IO0</text>
<text x="355" y="72.5">IO2</text>
<text x="363.4" y="74.6">24</text>
<text x="146.4" y="78.1">Y6</text>
<text x="211.2" y="78.1">6</text>
<text x="214.7" y="79.9">2Y</text>
<text x="225.6" y="79.9">3A</text>
<text x="225.8" y="83.4">3Y</text>
<text x="231.2" y="81.6">8</text>
<text x="231.2" y="78.1">9</text>
<text x="324.1" y="78.1">16</text>
<text x="324.1" y="81.6">17</text>
<text x="330.6" y="79.5">SD2</text>
<text x="330.6" y="83">SD3</text>
<text x="353" y="79.5">IO15</text>
<text x="356.4" y="83">D1</text>
<text x="363.4" y="81.6">22</text>
<text x="363.4" y="78.1">23</text>
<text x="324.1" y="85.2">18</text>
<text x="324.1" y="88.7">19</text>
<text x="330.6" y="86.6">CMD</text>
<text x="356.4" y="86.6">D0</text>
<text x="363.4" y="88.7">20</text>
<text x="363.4" y="85.2">21.</text>
<text x="330.6" y="90.1">5V</text>
<text x="354.7" y="90.1">CLK</text>
<text x="170" y="130.5">D0</text>
<text x="179.5" y="127.5">1</text>
<text x="179.5" y="131">2</text>
<text x="183" y="129.3">DIR</text>
<text x="203" y="131">19</text>
<text x="170" y="134">D1</text>
<text x="170" y="137.5">D2</text>
<text x="179.5" y="134.5">3</text>
<text x="183" y="132.8">A1</text>
<text x="183" y="136.3">A2</text>
<text x="194.4" y="132.8">OE#</text>
<text x="197.4" y="136.3">B1</text>
<text x="203" y="134.5">18</text>
<text x="170" y="141.1">D3</text>
<text x="179.5" y="138.1">4</text>
<text x="179.5" y="141.6">5</text>
<text x="183" y="139.8">A3</text>
<text x="183" y="143.4">A4</text>
<text x="197.4" y="143.4">B3</text>
<text x="197.4" y="139.8">B2</text>
<text x="203" y="141.6">16</text>
<text x="203" y="138.1">17</text>
<text x="170" y="144.6">D4</text>
<text x="170" y="148.1">D5</text>
<text x="179.5" y="145.1">6</text>
<text x="179.5" y="148.7">7</text>
<text x="183" y="146.9">A5</text>
<text x="197.4" y="146.9">B4</text>
<text x="203" y="148.7">14</text>
<text x="203" y="145.1">15</text>
<text x="170" y="151.7">D6</text>
<text x="170" y="155.2">D7</text>
<text x="179.5" y="152.2">8</text>
<text x="179.5" y="155.7">9</text>
<text x="183" y="150.4">A6</text>
<text x="183" y="154">A7</text>
<text x="197.4" y="154">B6</text>
<text x="197.4" y="150.4">B5</text>
<text x="203" y="155.7">12</text>
<text x="203" y="152.2">13</text>
<text x="60.7" y="160.5">A5</text>
<text x="60.7" y="157">A6</text>
<text x="183" y="157.5">A8</text>
<text x="197.4" y="161">B8</text>
<text x="197.4" y="157.5">B7</text>
<text x="203" y="159.2">11</text>
<text x="60.7" y="167.5">A3</text>
<text x="60.7" y="164">A4</text>
<text x="181.3" y="189.2">1</text>
<text x="184.7" y="191">OE# VCC</text>
<text x="170" y="192.2">D0</text>
<text x="170" y="195.8">D1</text>
<text x="181.3" y="192.8">2</text>
<text x="181.3" y="196.3">3</text>
<text x="184.7" y="194.5">1D</text>
<text x="195.3" y="194.5">1Q</text>
<text x="201.3" y="196.3">18</text>
<text x="201.3" y="192.8">19</text>
<text x="170" y="199.3">D2</text>
<text x="170" y="202.8">D3</text>
<text x="181.3" y="199.8">4</text>
<text x="181.3" y="203.3">5</text>
<text x="184.7" y="198">2D</text>
<text x="184.7" y="201.6">3D</text>
<text x="195.3" y="201.6">3Q</text>
<text x="195.3" y="198">2Q</text>
<text x="201.3" y="203.3">16</text>
<text x="201.3" y="199.8">17</text>
<text x="170" y="206.3">D4</text>
<text x="170" y="209.9">D5</text>
<text x="181.3" y="206.9">6</text>
<text x="184.7" y="205.1">4D</text>
<text x="184.7" y="208.6">5D</text>
<text x="195.3" y="208.6">5Q</text>
<text x="195.3" y="205.1">4Q</text>
<text x="201.3" y="206.9">15</text>
<text x="170" y="213.4">D6</text>
<text x="181.3" y="210.4">7</text>
<text x="181.3" y="213.9">8</text>
<text x="184.7" y="212.2">6D</text>
<text x="184.7" y="215.7">7D</text>
<text x="195.3" y="215.7">7Q</text>
<text x="195.3" y="212.2">6Q</text>
<text x="201.3" y="213.9">13</text>
<text x="201.3" y="210.4">14</text>
<text x="357.6" y="215.7">1</text>
<text x="60.7" y="216.9">D0</text>
<text x="60.7" y="220.5">D1</text>
<text x="170" y="216.9">D7</text>
<text x="181.3" y="217.5">9</text>
<text x="184.7" y="219.2">8D</text>
<text x="195.3" y="219.2">8Q</text>
<text x="201.3" y="221">11</text>
<text x="201.3" y="217.5">12</text>
<text x="357.6" y="219.2">2</text>
<text x="361.1" y="217.5">1</text>
<text x="361.1" y="221">2</text>
<text x="60.7" y="224">D2</text>
<text x="60.7" y="227.5">D3</text>
<text x="357.6" y="222.7">3</text>
<text x="357.6" y="226.3">4</text>
<text x="361.1" y="224.5">3</text>
<text x="60.7" y="231">D4</text>
<text x="357.6" y="229.8">5</text>
<text x="357.6" y="233.3">6</text>
<text x="361.1" y="228">4</text>
<text x="361.1" y="231.6">5</text>
<text x="60.7" y="234.6">D5</text>
<text x="60.7" y="238.1">D6</text>
<text x="361.1" y="235.1">6</text>
<text x="60.7" y="241.6">D7</text>
</g>
<g font-size="3.2" fill="#f00">
<text x="143.8" y="53.4">VCC</text>
<text x="151.9" y="51.6">16</text>
<text x="223.2" y="62.2">VCC</text>
<text x="231.2" y="60.5">14</text>
<text x="194.9" y="129.3">VCC</text>
<text x="203" y="127.5">20</text>
<text x="201.3" y="189.2">20</text>
</g>
<g font-size="3.2">
<text x="128.3" y="76.3">8</text>
<text x="131.8" y="78.1">GND</text>
<text x="211.2" y="81.6">7</text>
<text x="214.7" y="83.4">GND</text>
<text x="177.5" y="159.2">10</text>
<text x="183" y="161">GND</text>
<text x="179.2" y="221">10</text>
<text x="184.7" y="222.7">GND CLK</text>
</g>
<g font-size="3.2" fill="#8d2323">
<text x="48" y="125.7">A15</text>
<text x="48" y="129.3">A14</text>
<text x="48" y="132.8">A13</text>
<text x="48" y="136.3">A12</text>
<text x="48" y="139.8">A11</text>
<text x="48" y="143.4">A10</text>
<text x="48" y="146.9">A9</text>
<text x="48" y="150.4">A8</text>
<text x="48" y="154">A7</text>
<text x="48" y="157.5">A6</text>
<text x="48" y="161">A5</text>
<text x="48" y="164.5">A4</text>
<text x="48" y="168.1">A3</text>
<text x="48" y="171.6">A2</text>
<text x="48" y="175.1">A1</text>
<text x="48" y="178.6">A0</text>
<text x="48" y="182.2">GND</text>
<text x="48" y="185.7">VCC</text>
<text x="48" y="189.2">M1</text>
<text x="48" y="192.8">RESET</text>
<text x="48" y="196.3">CLK</text>
<text x="48" y="199.8">INT</text>
<text x="48" y="203.3">MREQ</text>
<text x="48" y="206.9">WR</text>
<text x="48" y="210.4">RD</text>
<text x="48" y="213.9">IOREQ</text>
<text x="48" y="217.5">D0</text>
<text x="48" y="221">D1</text>
<text x="48" y="224.5">D2</text>
<text x="48" y="228">D3</text>
<text x="48" y="231.6">D4</text>
<text x="48" y="235.1">D5</text>
<text x="48" y="238.6">D6</text>
<text x="48" y="242.1">D7</text>
<text x="48" y="245.7">TX</text>
<text x="48" y="249.2">RX</text>
<text x="48" y="252.7">USR1</text>
<text x="48" y="256.3">USR2</text>
<text x="48" y="259.8">USR3</text>
</g>
</svg>
